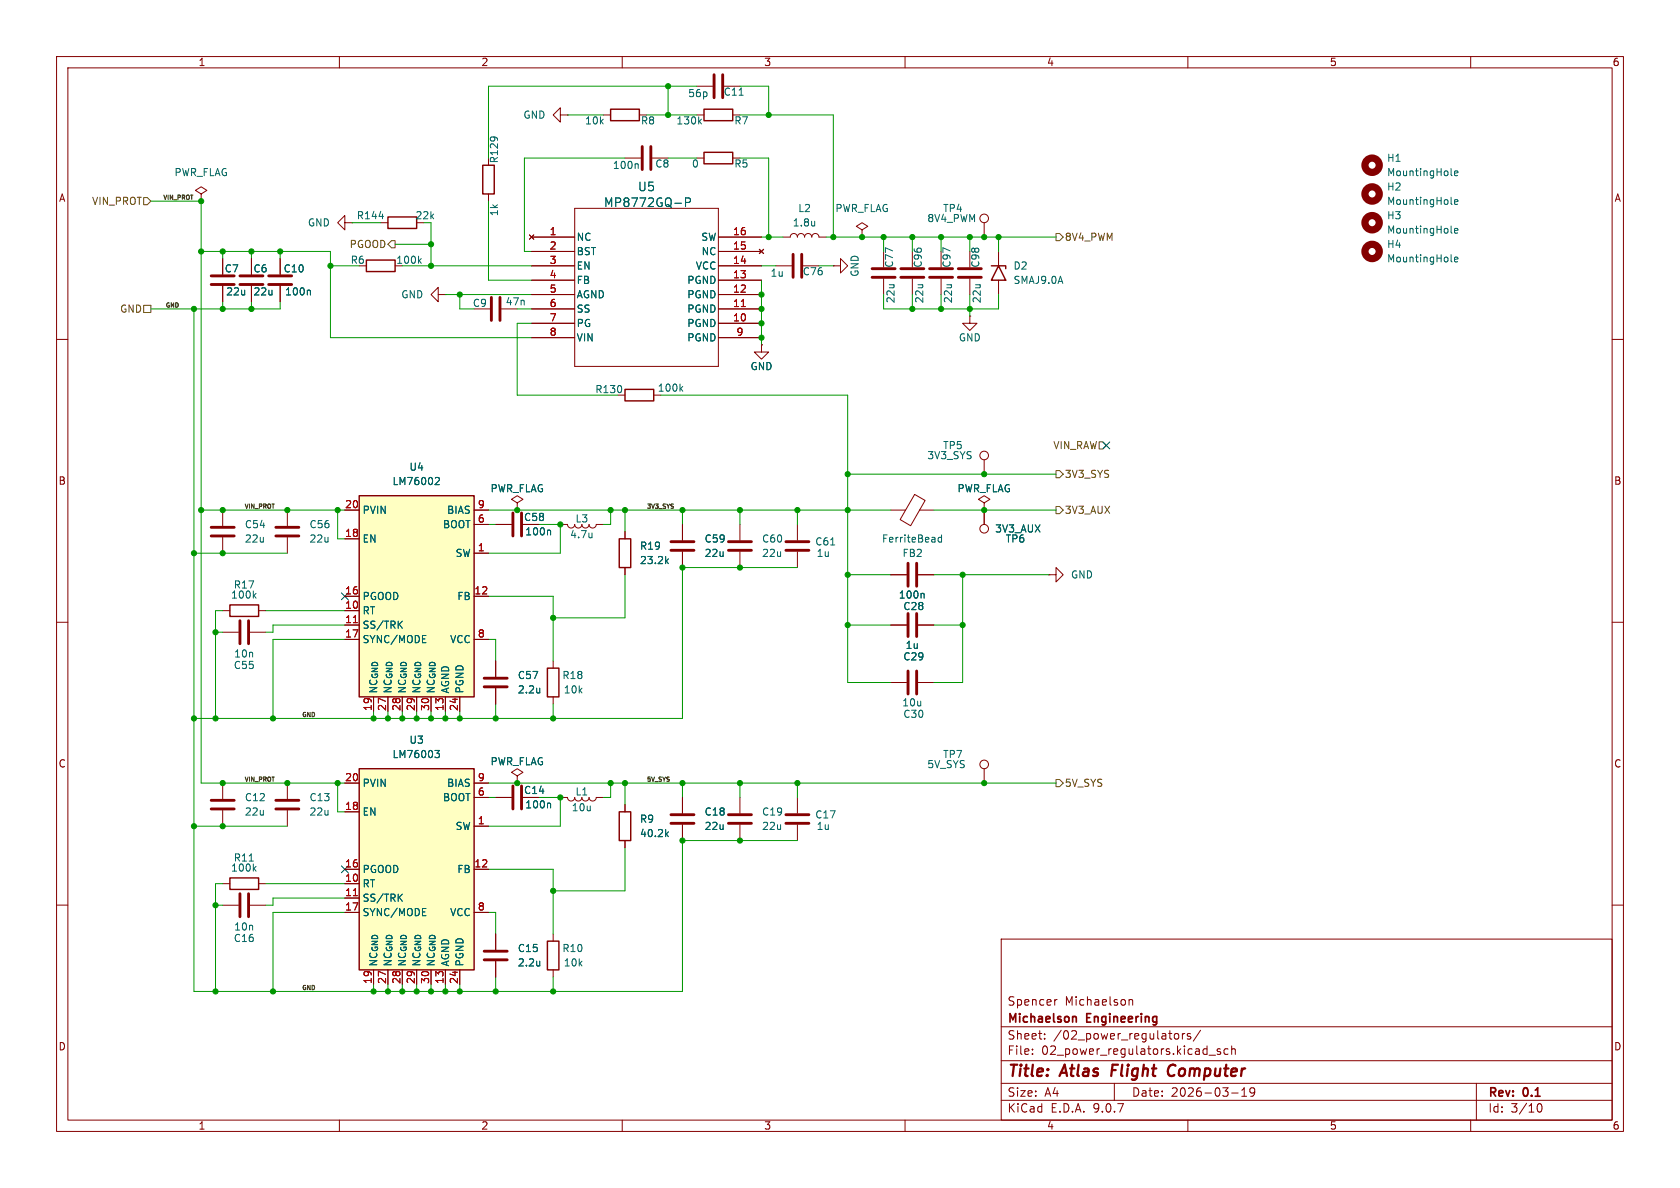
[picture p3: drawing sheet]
<svg xmlns="http://www.w3.org/2000/svg" width="297mm" height="210mm" viewBox="0 0 297 210" stroke-linecap="round" stroke-linejoin="round" font-family="sans-serif">
<g fill="none" stroke="#840000" stroke-width=".18">
<path d="M10 10h277v190h-277zM12 12h273v186h-273zM60 10v2M110 10v2M160 10v2M210 10v2M260 10v2M86.4 34.3v1.3M174 39.4v2.5M39.4 45.7v2.8M39.4 50.5v2.8M49.5 45.7v2.8"/>
<path d="M49.5 50.5v2.8M138.4 41.9h1.3a.64 .64 0 0 1 .6-.6 .64 .64 0 0 1 .7 .6 .64 .64 0 0 1 .6-.6 .64 .64 0 0 1 .6 .6 .64 .64 0 0 1 .7-.6 .64 .64 0 0 1 .6 .6 .64 .64 0 0 1 .6-.6 .64 .64 0 0 1 .7 .6h1.2M171.4 49.3v2.8M176.5 44.5v2.5M176.5 49.5v2.6M10 60h2M285 60h2M39.4 90.2v2.8M39.4 95v2.8M50.8 90.2v2.8M50.8 95v2.8M87.6 92.7h2.8"/>
<path d="M99.1 92.7h1.2a.64 .64 0 0 0 .7 .6 .64 .64 0 0 0 .6-.6 .64 .64 0 0 0 .6 .6 .64 .64 0 0 0 .7-.6 .64 .64 0 0 0 .6 .6 .64 .64 0 0 0 .6-.6 .64 .64 0 0 0 .7 .6 .64 .64 0 0 0 .6-.6h1.3M174 81.3v2.5M10 110h2M39.4 111.8h2.8M39.4 108h1.2M44.2 111.8h2.8M45.7 108h1.3M87.6 116.8v2.8M97.8 116.8v1.3M285 110h2M39.4 138.4v2.8M50.8 138.4v2.8"/>
<path d="M87.6 121.7v2.8M91.4 137.2l1.1-.7-1.1-.6-1 .6 1 .7v1.2M91.4 138.4h.1M97.8 123.2v1.3M39.4 143.3v2.8M50.8 143.3v2.8M110.5 142.2v1.3M110.5 148.6v1.3M120.6 141v2.8M120.6 145.8v2.8M10 160h2M87.6 165.1v2.8"/>
<path d="M87.6 169.9v2.8M177 166h108v32h-108zM186.9 176.7l-.3 .1-.1 .2M199.6 176.8l.2-.1 .4 .1v.9M199.6 176.7v1M285 160h2M60 198v2M110 198v2M160 198v2M177 194.5h108M177 191.5h108M177 187.5h108"/>
<path d="M177 181.5h108M182.5 186.3v.1M182.5 185.5v.1M184.7 183.6v.1M184.7 182.8v.1M197 191.5v3M207.7 182.8l.4-.1 .3 .3v.4l-.2 .2h-.5M209 182.7v1M209.5 182.7l-.3 .1-.2 .2M210 198v2M210.5 182.8l-.4-.1-.2 .2 .1 .2 .5 .2v.3h-.6M212.2 182.1l-1.2 2"/>
<path d="M213.7 186.5h1.2M215.7 185.5l-.3-.1-.2 .2v.2l.5 .2v.3h-.5M217.1 185.5l-.4-.1-.3 .3v.4l.1 .2h.6M217.7 185.5l.3-.1 .3 .1 .1 .9M217.7 184.9v1.5M217.7 193.2h1.2M219.5 193.8h.9M219.5 192.7l.5-.4v1.5M221 192.4v.5l.1 .3h.4l.3-.3M221.7 192.4a.99 .99 0 0 1-.3 1.4h-.3M260 198v2M261 191.5v6.5"/>
<path d="M271.7 195.7l.2-.5 .2-.1a.81 .81 0 0 1 .6 .6 .81 .81 0 0 1-.3 .8h-.4l-.3-.5"/>
<circle cx="174" cy="38.6" r=".76"/>
<circle cx="174" cy="80.5" r=".76"/>
</g>
<path d="M196.7 188.2l-.3 2M207.5 188.2a1.13 1.13 0 0 0-1 .7 1.13 1.13 0 0 0 .2 1.2l.3 .1 .5-.1" fill="none" stroke="#840000" stroke-width=".4"/>
<path d="M189.8 179.7l.4 .1 .1 .1v.8" fill="none" stroke="#840000" stroke-width=".3"/>
<g fill="none" stroke="#006464" stroke-width=".18">
<path d="M144 39.1v.8M144 39.8v.1M54.7 51.3l.2 .2v.6M256.5 46.1l.2 .2M257.1 45.9l.6-.1v-.3h-.4l-.2 .1 .1 .6h.5M97.2 93.7l.1 .2v.7M104.7 94.2v.9M104.7 94.9l-.1 .1M44.9 105.3l.4 .4M45.3 104.9l-.5 .5M95.4 121.7v.8M95.4 122.4h.1"/>
<path d="M117.8 147.4l.4 .5M118.2 147.1l-.5 .4M95.4 169.9v.9M95.4 170.6v.1"/>
</g>
<g fill="none" stroke="#840000" stroke-width=".51">
<path d="M37.3 48.8h4.1M37.3 50.3h4.1M47.5 48.8h4.1M47.5 50.3h4.1M169.4 47.5h4.1M169.4 49h4.1M37.3 93.2h4.1M37.3 94.7h4.1M48.8 93.2h4M48.8 94.7h4M90.7 90.7v4M92.2 90.7v4"/>
<path d="M42.4 109.7v4.1M43.9 109.7v4.1M85.6 119.9h4.1M85.6 121.4h4.1M37.3 141.5h4.1M37.3 143h4.1M48.8 141.5h4M48.8 143h4M118.6 144h4.1M118.6 145.5h4.1M85.6 168.1h4.1M85.6 169.7h4.1"/>
</g>
<path d="M85.3 29.2h2.1v5.1h-2.1zM175.3 47h2.5v.5M176.5 47l1.3 2.5h-2.5zM40.6 106.9h5.1v2.1h-5.1zM96.8 118.1h2v5.1h-2zM109.5 143.5h2v5.1h-2z" fill="none" stroke="#840000" stroke-width=".25"/>
<circle cx="242.6" cy="44.4" r="1.27" fill="none" stroke="#840000" stroke-width="1.3"/>
<path d="M63.5 87.6h20.3v35.6h-20.3z" fill="#ffffc2"/>
<path d="M63.5 87.6h20.3v35.6h-20.3zM109.5 95.3h2v5h-2zM40.6 155.2h5.1v2h-5.1zM96.8 166.4h2v5.1h-2z" fill="none" stroke="#840000" stroke-width=".25"/>
<g fill="none" stroke="#840000" stroke-width=".18">
<path d="M134.6 61v1.2h1.3l-1.3 1.3-1.3-1.3h1.3M134.6 61h.1M61 90.2h2.5M61 95.3h2.5M83.8 90.2h2.6M83.8 97.8h2.6M83.8 92.7h2.6M110.5 94v1.3M120.6 92.7v2.8M120.6 97.5v2.8M130.8 92.7v2.8M130.8 97.5v2.8"/>
<path d="M141 92.7v2.8M141 97.5v2.8M61 105.4h2.5M61 108h2.5M61 110.5h2.5M61 113h2.5M83.8 105.4h2.6M83.8 113h2.6M110.5 100.3v1.3M66 123.2v2.5M68.6 123.2v2.5M71.1 123.2v2.5"/>
<path d="M73.7 123.2v2.5M76.2 123.2v2.5M78.7 123.2v2.5M81.3 123.2v2.5M39.4 156.2h1.2M45.7 156.2h1.3M87.6 141h2.8M99.1 141h1.2a.64 .64 0 0 0 .7 .6 .64 .64 0 0 0 .6-.6 .64 .64 0 0 0 .6 .6 .64 .64 0 0 0 .7-.6 .64 .64 0 0 0 .6 .6 .64 .64 0 0 0 .6-.6 .64 .64 0 0 0 .7 .6 .64 .64 0 0 0 .6-.6h1.3M130.8 141v2.8M130.8 145.8v2.8M141 141v2.8M141 145.8v2.8"/>
<path d="M39.4 160h2.8M44.2 160h2.8M97.8 165.1v1.3M97.8 171.5v1.2"/>
</g>
<g fill="none" stroke="#006464" stroke-width=".18">
<path d="M256.5 30.9l.2 .2M256.5 36l.2 .1M257.1 30.6l.6-.1v-.2l-.4-.1-.2 .2 .1 .6h.5M257.1 35.7l.6-.1v-.2l-.4-.1-.2 .2 .1 .6h.5M256.5 41l.2 .2M257.1 40.8l.6-.1v-.3h-.4l-.2 .2 .1 .6h.5M77.1 84.4l.5 .1 .1 .3-.8 .9h.8M117.8 99.2l.4 .4M118.2 98.8l-.5 .5M146.9 96.3h.7M70.6 110.3l.5 .8M71.1 109.8l-.7 .7"/>
<path d="M74.7 112.3h.6M44.1 152.2h.7M44.9 153.5l.4 .5M45.3 153.1l-.5 .5M97.2 142l.1 .2v.6"/>
</g>
<path d="M62.5 110.1h.7" fill="none" stroke="#a90000" stroke-width=".18"/>
<g fill="none" stroke="#840000" stroke-width=".51">
<path d="M118.6 95.8h4.1M118.6 97.3h4.1M128.8 95.8h4M128.8 97.3h4M138.9 95.8h4.1M138.9 97.3h4.1M90.7 138.9v4.1M92.2 138.9v4.1M42.4 158v4.1M43.9 158v4.1M128.8 144h4M128.8 145.5h4"/>
<path d="M138.9 144h4.1M138.9 145.5h4.1"/>
</g>
<g fill="none" stroke="#840000" stroke-width="1.3">
<circle cx="242.6" cy="29.2" r="1.27"/>
<circle cx="242.6" cy="34.3" r="1.27"/>
<circle cx="242.6" cy="39.4" r="1.27"/>
</g>
<path d="M63.5 135.9h20.3v35.6h-20.3z" fill="#ffffc2"/>
<path d="M107.9 19.3h5.1v2h-5.1zM124.5 19.3h5v2h-5zM68.6 38.4h5.1v2h-5.1zM124.5 26.9h5v2.1h-5zM64.8 46h5v2h-5zM110.5 68.8h5.1v2.1h-5.1zM63.5 135.9h20.3v35.6h-20.3z" fill="none" stroke="#840000" stroke-width=".25"/>
<g fill="none" stroke="#840000" stroke-width=".18">
<path d="M123.2 15.2h2.8M35.6 34.3l1-.6-1-.7-1.1 .7 1.1 .6v1.3M35.6 35.6h.1M61 39.4v-1.3l-1.3 1.3 1.3 1.2v-1.2h1.2M62.2 39.4h.1M67.3 39.4h1.3M99.1 20.3v-1.2l-1.3 1.2 1.3 1.3v-1.3h1.2M100.3 20.3h.1M101.6 36.8h25.4v28h-25.4zM106.7 20.3h1.2M110.5 27.9h2.8M123.2 20.3h1.3"/>
<path d="M123.2 27.9h1.3M39.4 45.7v2.8M39.4 50.5v2.8M44.4 45.7v2.8M44.4 50.5v2.8M49.5 45.7v2.8M49.5 50.5v2.8M63.5 47h1.3M77.5 52.1v-1.3l-1.3 1.3 1.3 1.2v-1.2h1.2M78.7 52.1h.1M83.8 54.6h2.8M88.6 54.6h2.8"/>
<path d="M93.6 41.5l.8 .8M94 47h7.6M94 41.9h7.6M94 44.5h7.6M94 49.5h7.6M94 52.1h7.6M94 54.6h7.6M94 57.2h7.6M94 59.7h7.6M94.4 41.5l-.8 .8M127 47h7.6M127 41.9h7.6"/>
<path d="M127 44.5h7.6M127 49.5h7.6M127 52.1h7.6M127 54.6h7.6M127 57.2h7.6M127 59.7h7.6M134.2 44.1l.8 .7M135 44.1l-.8 .7M137.2 47h2.8M147.3 47h1.3v-1.3l1.3 1.3-1.3 1.3v-1.3M147.3 47h.1M152.4 40.6l1-.6-1-.6-1 .6 1 .6v1.3"/>
<path d="M152.4 41.9h.1M156.2 49.3v2.8M161.3 49.3v2.8M166.4 49.3v2.8M171.4 55.9v1.3h1.3l-1.3 1.2-1.2-1.2h1.2M171.4 55.9h.1M109.2 69.9h1.3M115.6 69.9h1.2M134.6 61h.1M61 90.2h2.5M61 95.3h2.5M83.8 90.2h2.6"/>
<path d="M83.8 97.8h2.6M83.8 92.7h2.6M87.6 92.7h2.8M91.4 88.9l1.1-.6-1.1-.7-1 .7 1 .6v1.3M91.4 90.2h.1M110.5 94v1.3M120.6 92.7v2.8M120.6 97.5v2.8M157.5 90.2h2.6M161.7 87.4l1.9 1.1-2.6 4.4-1.9-1.1zM162.6 90.2h2.5M174 88.9l1-.6-1-.7-1 .7 1 .6v1.3"/>
<path d="M174 90.2h.1M174 90.2v2.5M61 110.5h2.5M61 105.4h2.5M61 108h2.5M61 113h2.5M83.8 105.4h2.6M83.8 113h2.6M87.6 116.8v2.8M110.5 100.3v1.3M157.5 101.6h2.8M157.5 110.5h2.8"/>
<path d="M162.3 101.6h2.8M162.3 110.5h2.8M185.4 101.6h1.3v-1.3l1.3 1.3-1.3 1.3v-1.3M185.4 101.6h.1M61 138.4h2.5M66 123.2v2.5M68.6 123.2v2.5M71.1 123.2v2.5M73.7 123.2v2.5M76.2 123.2v2.5M78.7 123.2v2.5M81.3 123.2v2.5"/>
<path d="M83.8 138.4h2.6M87.6 121.7v2.8M91.4 138.4h.1M157.5 120.7h2.8M162.3 120.7h2.8M174 135.9v2.5M61 143.5h2.5M61 153.7h2.5M61 156.2h2.5M61 158.8h2.5M83.8 146.1h2.6M83.8 153.7h2.6"/>
<path d="M83.8 141h2.6M87.6 141h2.8M110.5 142.2v1.3M110.5 148.6v1.3M120.6 141v2.8M120.6 145.8v2.8M61 161.3h2.5M66 171.5v2.5M68.6 171.5v2.5M71.1 171.5v2.5M73.7 171.5v2.5M76.2 171.5v2.5"/>
<path d="M78.7 171.5v2.5M81.3 171.5v2.5M83.8 161.3h2.6M87.6 165.1v2.8M87.6 169.9v2.8"/>
<circle cx="174" cy="93.5" r=".76"/>
<circle cx="174" cy="135.1" r=".76"/>
</g>
<g fill="none" stroke="#006464" stroke-width=".18">
<path d="M130.7 16.8h.7M67 38.3h.8M112.6 28.9l.2 .2v.7M121.2 35.8l.7-.1 .2-.2-.1-.4-.2-.1h-.6v1.5M123.6 21.4l.4 .5M124 21.1l-.5 .5M54.7 51.3l.2 .2v.6M74.1 46.1l.4 .5M74.5 45.7l-.5 .5M120.3 68.7l.4 .5M120.7 68.3l-.5 .5M77.1 84.4l.5 .1 .1 .3-.8 .9h.8"/>
<path d="M97.2 93.7l.1 .2v.7M117.8 99.2l.4 .4M118.2 98.8l-.5 .5M166.5 94.6v1.2M166.5 95h-.4l-.3 .2 .2 .6h.5M70.6 110.3l.5 .8M71.1 109.8l-.7 .7M74.7 112.3h.6M163.2 104.9l.2 .2v.6M76.9 132.7h.8l-.4 .4 .3 .2 .1 .4-.3 .2h-.3M95.4 121.7v.8M95.4 122.4h.1"/>
<path d="M70.6 158.6l.5 .7M71.1 158.1l-.7 .7M97.2 142l.1 .2v.6M117.8 147.4l.4 .5M118.2 147.1l-.5 .4M74.7 160.6h.6M95.4 169.9v.9M95.4 170.6v.1"/>
</g>
<path d="M131.1 54.2h.7M62.5 110.1h.7M62.5 158.3h.7" fill="none" stroke="#a90000" stroke-width=".18"/>
<g fill="none" stroke="#840000" stroke-width=".51">
<path d="M126.2 13.2v4.1M127.8 13.2v4.1M113.5 25.9v4.1M115.1 25.9v4.1M42.4 48.8h4.1M42.4 50.3h4.1M86.9 52.6v4M88.4 52.6v4M140.2 45v4M141.7 45v4M154.2 47.5h4M154.2 49h4"/>
<path d="M159.3 47.5h4M159.3 49h4M164.3 47.5h4.1M164.3 49h4.1M160.5 99.6v4M162.1 99.6v4M160.5 108.5v4M160.5 118.6v4.1M162.1 108.5v4M162.1 118.6v4.1"/>
</g>
<path d="M25.4 34.9h.6l.7 .7-.7 .6h-.6zM25.4 54h1.3v1.2h-1.3zM69.2 42.5h.6v1.3h-.6l-.6-.6zM186.7 41.3h.6l.7 .6-.7 .6h-.6zM194.3 78.1h.6l.7 .6-.7 .7h-.6zM186.7 89.5h.6l.7 .7-.7 .6h-.6zM186.7 83.2h.6l.7 .6-.7 .7h-.6zM186.7 137.8h.6l.7 .6-.7 .7h-.6z" fill="none" stroke="#725600" stroke-width=".18"/>
<g fill="none" stroke="#009600" stroke-width=".18">
<path d="M118.1 15.2v5.1M123.2 15.2h-36.8v12.7M130.8 15.2h5.1v5.1M26.7 35.6h8.9v102.8h25.4M62.2 39.4h5.1M76.2 39.4v7.6M86.4 35.6v13.9h7.6M100.3 20.3h6.4M110.5 27.9h-17.8v16.6h1.3M114.3 20.3h8.9M118.1 27.9h5.1M130.8 20.3h16.5v21.6"/>
<path d="M130.8 27.9h5.1v14M34.3 54.6v120.7h86.3v-26.7h20.4M35.6 44.5h22.8v15.2h35.6M39.4 44.5v1.2M39.4 53.3v1.3M44.4 44.5v1.2M44.4 53.3v1.3M49.5 53.3v1.3h-22.8M49.5 44.5v1.2M58.4 47h5.1M69.8 43.2h6.4M71.1 47h22.9"/>
<path d="M78.7 52.1h15.3M81.3 52.1v2.5h2.5M91.4 54.6h2.6M94 57.2h-2.6v12.7h17.8M134.6 41.9h3.8M134.6 47h2.6M134.6 49.5v11.5M144.8 47h2.5M146 41.9h40.7M156.2 52.1v2.5h20.3v-2.5M156.2 41.9v2.6M161.3 41.9v2.6"/>
<path d="M161.3 52.1v2.5M166.4 41.9v2.6M166.4 52.1v2.5M171.4 41.9v2.6M171.4 52.1v3.8M176.5 41.9v2.6M116.8 69.9h33.1v50.8h7.6M34.3 97.8h16.5M35.6 90.2h25.4M59.7 90.2v5.1h1.3M86.4 92.7h1.2M86.4 90.2h71.1"/>
<path d="M95.2 92.7h3.9v5.1h-12.7M107.9 90.2v2.5h-1.2M110.5 90.2v3.8M120.6 90.2v2.5M130.8 90.2v2.5M141 90.2v2.5M149.9 83.8h36.8M165.1 90.2h21.6M38.1 111.8h1.3M39.4 108h-1.3v19M47 108h14M61 110.5h-12.7v1.3h-1.3"/>
<path d="M61 113h-12.7v14M86.4 105.4h11.4v11.4M86.4 113h1.2v3.8M110.5 101.6v7.6h-12.7M141 100.3h-20.4v26.7h-86.3M149.9 110.5h7.6M149.9 101.6h7.6M165.1 110.5h5.1M165.1 101.6h20.3M170.2 101.6v19.1h-5.1M59.7 138.4v5.1h1.3M66 125.7v1.3"/>
<path d="M68.6 125.7v1.3M71.1 125.7v1.3M73.7 125.7v1.3M76.2 125.7v1.3M78.7 125.7v1.3M81.3 125.7v1.3M86.4 138.4h100.3M87.6 124.5v2.5M97.8 124.5v2.5M107.9 138.4v2.6h-1.2M110.5 138.4v3.8M120.6 138.4v2.6"/>
<path d="M130.8 138.4v2.6M141 138.4v2.6M34.3 146.1h16.5M39.4 156.2h-1.3v19.1M47 156.2h14M61 158.8h-12.7v1.2h-1.3M86.4 141h1.2M86.4 153.7h11.4v11.4M95.2 141h3.9v5.1h-12.7M110.5 149.9v7.6h-12.7M38.1 160h1.3M61 161.3h-12.7v14"/>
<path d="M66 174v1.3M68.6 174v1.3M71.1 174v1.3M73.7 174v1.3M76.2 174v1.3M78.7 174v1.3M81.3 174v1.3M86.4 161.3h1.2v3.8M87.6 172.7v2.6M97.8 172.7v2.6"/>
</g>
<path d="M195 78.1l1.2 1.2M196.2 78.1l-1.2 1.2M60.4 104.8l1.2 1.2M61.6 104.8l-1.2 1.2M60.4 153.1l1.2 1.2M61.6 153.1l-1.2 1.2" fill="none" stroke="#000084" stroke-width=".18"/>
<g fill="#009600" stroke="#009600" stroke-width=".18">
<circle cx="78.7" cy="175.3" r=".46"/>
<circle cx="76.2" cy="175.3" r=".46"/>
<circle cx="68.6" cy="175.3" r=".46"/>
<circle cx="71.1" cy="175.3" r=".46"/>
<circle cx="73.7" cy="175.3" r=".46"/>
<circle cx="66" cy="175.3" r=".46"/>
<circle cx="48.3" cy="175.3" r=".46"/>
<circle cx="78.7" cy="127" r=".46"/>
<circle cx="76.2" cy="127" r=".46"/>
<circle cx="99.1" cy="141" r=".46"/>
<circle cx="107.9" cy="138.4" r=".46"/>
<circle cx="97.8" cy="157.5" r=".46"/>
<circle cx="97.8" cy="175.3" r=".46"/>
<circle cx="81.3" cy="175.3" r=".46"/>
<circle cx="87.6" cy="175.3" r=".46"/>
<circle cx="110.5" cy="138.4" r=".46"/>
<circle cx="81.3" cy="127" r=".46"/>
<circle cx="97.8" cy="127" r=".46"/>
<circle cx="120.6" cy="138.4" r=".46"/>
<circle cx="120.6" cy="148.6" r=".46"/>
<circle cx="91.4" cy="138.4" r=".46"/>
<circle cx="130.8" cy="138.4" r=".46"/>
<circle cx="141" cy="138.4" r=".46"/>
<circle cx="130.8" cy="148.6" r=".46"/>
<circle cx="97.8" cy="109.2" r=".46"/>
<circle cx="66" cy="127" r=".46"/>
<circle cx="68.6" cy="127" r=".46"/>
<circle cx="48.3" cy="127" r=".46"/>
<circle cx="38.1" cy="127" r=".46"/>
<circle cx="38.1" cy="111.8" r=".46"/>
<circle cx="34.3" cy="97.8" r=".46"/>
<circle cx="73.7" cy="127" r=".46"/>
<circle cx="34.3" cy="127" r=".46"/>
<circle cx="39.4" cy="97.8" r=".46"/>
<circle cx="71.1" cy="127" r=".46"/>
<circle cx="50.8" cy="90.2" r=".46"/>
<circle cx="59.7" cy="90.2" r=".46"/>
<circle cx="35.6" cy="90.2" r=".46"/>
<circle cx="39.4" cy="90.2" r=".46"/>
<circle cx="34.3" cy="54.6" r=".46"/>
<circle cx="39.4" cy="54.6" r=".46"/>
<circle cx="44.4" cy="54.6" r=".46"/>
<circle cx="35.6" cy="44.5" r=".46"/>
<circle cx="39.4" cy="44.5" r=".46"/>
<circle cx="35.6" cy="35.6" r=".46"/>
<circle cx="39.4" cy="138.4" r=".46"/>
<circle cx="39.4" cy="146.1" r=".46"/>
<circle cx="34.3" cy="146.1" r=".46"/>
<circle cx="38.1" cy="160" r=".46"/>
<circle cx="50.8" cy="138.4" r=".46"/>
<circle cx="59.7" cy="138.4" r=".46"/>
<circle cx="38.1" cy="175.3" r=".46"/>
<circle cx="87.6" cy="127" r=".46"/>
<circle cx="99.1" cy="92.7" r=".46"/>
<circle cx="120.6" cy="100.3" r=".46"/>
<circle cx="91.4" cy="90.2" r=".46"/>
<circle cx="81.3" cy="52.1" r=".46"/>
<circle cx="44.4" cy="44.5" r=".46"/>
<circle cx="76.2" cy="47" r=".46"/>
<circle cx="76.2" cy="43.2" r=".46"/>
<circle cx="49.5" cy="44.5" r=".46"/>
<circle cx="58.4" cy="47" r=".46"/>
<circle cx="130.8" cy="90.2" r=".46"/>
<circle cx="141" cy="90.2" r=".46"/>
<circle cx="107.9" cy="90.2" r=".46"/>
<circle cx="110.5" cy="90.2" r=".46"/>
<circle cx="120.6" cy="90.2" r=".46"/>
<circle cx="149.9" cy="83.8" r=".46"/>
<circle cx="130.8" cy="100.3" r=".46"/>
<circle cx="149.9" cy="110.5" r=".46"/>
<circle cx="149.9" cy="90.2" r=".46"/>
<circle cx="149.9" cy="101.6" r=".46"/>
<circle cx="174" cy="138.4" r=".46"/>
<circle cx="170.2" cy="110.5" r=".46"/>
<circle cx="170.2" cy="101.6" r=".46"/>
<circle cx="166.4" cy="41.9" r=".46"/>
<circle cx="161.3" cy="41.9" r=".46"/>
<circle cx="161.3" cy="54.6" r=".46"/>
<circle cx="166.4" cy="54.6" r=".46"/>
<circle cx="156.2" cy="41.9" r=".46"/>
<circle cx="152.4" cy="41.9" r=".46"/>
<circle cx="134.6" cy="59.7" r=".46"/>
<circle cx="134.6" cy="57.2" r=".46"/>
<circle cx="171.4" cy="54.6" r=".46"/>
<circle cx="147.3" cy="41.9" r=".46"/>
<circle cx="135.9" cy="41.9" r=".46"/>
<circle cx="135.9" cy="20.3" r=".46"/>
<circle cx="118.1" cy="20.3" r=".46"/>
<circle cx="118.1" cy="15.2" r=".46"/>
<circle cx="134.6" cy="54.6" r=".46"/>
<circle cx="134.6" cy="52.1" r=".46"/>
<circle cx="176.5" cy="41.9" r=".46"/>
<circle cx="171.4" cy="41.9" r=".46"/>
<circle cx="174" cy="83.8" r=".46"/>
<circle cx="174" cy="90.2" r=".46"/>
<circle cx="174" cy="41.9" r=".46"/>
</g>
<g font-size="2.8" fill="#840000">
<text x="178" y="190.9">Title:</text>
<text x="187.7" y="190.9">Atlas</text>
<text x="197.3" y="190.9">Flight</text>
<text x="208.1" y="190.9">Computer</text>
</g>
<g font-size="2.1" fill="#006464">
<text x="112.7" y="34">U5</text>
<text x="106.7" y="36.8">MP8772GQ-P</text>
</g>
<g font-size="2.1" fill="#840000">
<text x="178" y="178">Spencer</text>
<text x="188.2" y="178">Michaelson</text>
<text x="178" y="184">Sheet:</text>
<text x="178" y="181.2">Michaelson</text>
<text x="186.2" y="184">/02_power_regulators/</text>
<text x="192.2" y="181.2">Engineering</text>
<text x="178" y="186.7">File:</text>
<text x="184.1" y="186.7">02_power_regulators.kicad_sch</text>
<text x="178" y="196.9">KiCad</text>
<text x="178" y="194.1">Size:</text>
<text x="184.7" y="194.1">A4</text>
<text x="185.7" y="196.9">E.D.A.</text>
<text x="193.3" y="196.9">9.0.7</text>
<text x="200" y="194.1">Date:</text>
<text x="207" y="194.1">2026-03-19</text>
<text x="263" y="194.3">Rev:</text>
<text x="263" y="196.9">Id:</text>
<text x="267.1" y="196.9">3/10</text>
<text x="269.4" y="194.3">0.1</text>
</g>
<g font-size="1.8" fill="#840000">
<text x="35" y="11.9">1</text>
<text x="85" y="11.9">2</text>
<text x="135" y="11.9">3</text>
<text x="185" y="11.9">4</text>
<text x="235" y="11.9">5</text>
<text x="285" y="11.9">6</text>
<text x="10.3" y="35.9">A</text>
<text x="285.3" y="35.9">A</text>
<text x="10.3" y="85.9">B</text>
<text x="285.3" y="85.9">B</text>
<text x="92.5" y="92.3">C58</text>
<text x="10.3" y="135.9">C</text>
<text x="285.3" y="135.9">C</text>
<text x="92.5" y="140.6">C14</text>
<text x="10.3" y="185.9">D</text>
<text x="285.3" y="185.9">D</text>
<text x="35" y="199.9">1</text>
<text x="85" y="199.9">2</text>
<text x="135" y="199.9">3</text>
<text x="185" y="199.9">4</text>
<text x="235" y="199.9">5</text>
<text x="285" y="199.9">6</text>
</g>
<g font-size="1.8" fill="#006464">
<text x="121.6" y="17.4">56p</text>
<text x="127.8" y="17.1">C11</text>
<text x="92.4" y="21.2">GND</text>
<text x="103.3" y="22.2">10k</text>
<text x="113.2" y="22.2">R8</text>
<text x="119.5" y="22.2">130k</text>
<text x="129.7" y="22.2">R7</text>
<text x="88.2" y="29" transform="rotate(-90 88.2 29)">R129</text>
<text x="115.8" y="29.8">C8</text>
<text x="122.2" y="29.8">0</text>
<text x="129.7" y="29.8">R5</text>
<text x="245.1" y="28.8">H1</text>
<text x="30.7" y="31.3">PWR_FLAG</text>
<text x="108.3" y="30.1">100n</text>
<text x="245.1" y="31.3">MountingHole</text>
<text x="245.1" y="33.9">H2</text>
<text x="54.3" y="40.2">GND</text>
<text x="63" y="39">R144</text>
<text x="88.2" y="38.3" transform="rotate(-90 88.2 38.3)">1k</text>
<text x="140.1" y="40.2">1.8u</text>
<text x="141" y="37.7">L2</text>
<text x="147.6" y="37.7">PWR_FLAG</text>
<text x="163.8" y="39.5">8V4_PWM</text>
<text x="166.6" y="37.7">TP4</text>
<text x="245.1" y="39">H3</text>
<text x="245.1" y="41.5">MountingHole</text>
<text x="245.1" y="36.4">MountingHole</text>
<text x="61.9" y="46.8">R6</text>
<text x="70" y="46.8">100k</text>
<text x="101.9" y="42.8">NC</text>
<text x="101.9" y="45.3">BST</text>
<text x="101.9" y="47.9">EN</text>
<text x="122.9" y="47.9">VCC</text>
<text x="123.9" y="42.8">SW</text>
<text x="123.9" y="45.3">NC</text>
<text x="158.1" y="47.4" transform="rotate(-90 158.1 47.4)">C77</text>
<text x="163.2" y="47.4" transform="rotate(-90 163.2 47.4)">C96</text>
<text x="168.2" y="47.4" transform="rotate(-90 168.2 47.4)">C97</text>
<text x="173.3" y="47.4" transform="rotate(-90 173.3 47.4)">C98</text>
<text x="179.1" y="47.9">D2</text>
<text x="245.1" y="44">H4</text>
<text x="245.1" y="46.6">MountingHole</text>
<text x="39.6" y="48.4">C7</text>
<text x="39.9" y="52.4">22u</text>
<text x="44.7" y="48.4">C6</text>
<text x="44.7" y="52.4">22u</text>
<text x="50" y="48.4">C10</text>
<text x="50.3" y="52.4">100n</text>
<text x="70.8" y="52.9">GND</text>
<text x="101.9" y="50.4">FB</text>
<text x="101.9" y="52.9">AGND</text>
<text x="121.4" y="50.4">PGND</text>
<text x="121.4" y="52.9">PGND</text>
<text x="136.1" y="49.1">1u</text>
<text x="141.8" y="48.9">C76</text>
<text x="152" y="49" transform="rotate(-90 152 49)">GND</text>
<text x="158.3" y="53.7" transform="rotate(-90 158.3 53.7)">22u</text>
<text x="163.4" y="53.7" transform="rotate(-90 163.4 53.7)">22u</text>
<text x="168.5" y="53.7" transform="rotate(-90 168.5 53.7)">22u</text>
<text x="173.6" y="53.7" transform="rotate(-90 173.6 53.7)">22u</text>
<text x="179.1" y="50.4">SMAJ9.0A</text>
<text x="83.5" y="54.5">C9</text>
<text x="89.3" y="54.2">47n</text>
<text x="101.9" y="55.5">SS</text>
<text x="101.9" y="58">PG</text>
<text x="121.4" y="55.5">PGND</text>
<text x="121.4" y="58">PGND</text>
<text x="101.9" y="60.6">VIN</text>
<text x="121.4" y="60.6">PGND</text>
<text x="132.6" y="65.6">GND</text>
<text x="169.4" y="60.6">GND</text>
<text x="105.1" y="69.7">R130</text>
<text x="116.2" y="69.4">100k</text>
<text x="72.3" y="83.4">U4</text>
<text x="163.8" y="81.4">3V3_SYS</text>
<text x="166.6" y="79.6">TP5</text>
<text x="69.3" y="86">LM76002</text>
<text x="86.6" y="87.2">PWR_FLAG</text>
<text x="169.2" y="87.2">PWR_FLAG</text>
<text x="43.2" y="93.6">C54</text>
<text x="54.6" y="93.6">C56</text>
<text x="64" y="91">PVIN</text>
<text x="78.2" y="93.6">BOOT</text>
<text x="78.9" y="91">BIAS</text>
<text x="92.8" y="94.8">100n</text>
<text x="100.7" y="95.4">4.7u</text>
<text x="101.6" y="92.6">L3</text>
<text x="175.8" y="94.3">3V3_AUX</text>
<text x="43.2" y="96.1">22u</text>
<text x="54.6" y="96.1">22u</text>
<text x="64" y="96.1">EN</text>
<text x="80.4" y="98.7">SW</text>
<text x="113" y="97.4">R19</text>
<text x="113" y="99.9">23.2k</text>
<text x="124.5" y="96.1">C59</text>
<text x="124.5" y="98.7">22u</text>
<text x="134.6" y="96.1">C60</text>
<text x="134.6" y="98.7">22u</text>
<text x="144" y="96.6">C61</text>
<text x="144.3" y="98.7">1u</text>
<text x="155.8" y="96.1">FerriteBead</text>
<text x="159.5" y="98.7">FB2</text>
<text x="177.7" y="96.1">TP6</text>
<text x="40.8" y="106">100k</text>
<text x="41.2" y="104.2">R17</text>
<text x="64" y="106.3">PGOOD</text>
<text x="80.8" y="106.3">FB</text>
<text x="158.8" y="106">100n</text>
<text x="189.2" y="102.5">GND</text>
<text x="64" y="108.8">RT</text>
<text x="64" y="111.4">SS/TRK</text>
<text x="64" y="113.9">SYNC/MODE</text>
<text x="79.5" y="113.9">VCC</text>
<text x="159.6" y="108.1">C28</text>
<text x="41.2" y="118.5">C55</text>
<text x="41.3" y="116.4">10n</text>
<text x="159.6" y="116.9">C29</text>
<text x="160" y="114.9">1u</text>
<text x="66.9" y="122.7" transform="rotate(-90 66.9 122.7)">NC_{GND}</text>
<text x="69.4" y="122.7" transform="rotate(-90 69.4 122.7)">NC_{GND}</text>
<text x="72" y="122.7" transform="rotate(-90 72 122.7)">NC_{GND}</text>
<text x="74.5" y="122.7" transform="rotate(-90 74.5 122.7)">NC_{GND}</text>
<text x="77.1" y="122.7" transform="rotate(-90 77.1 122.7)">NC_{GND}</text>
<text x="79.6" y="122.7" transform="rotate(-90 79.6 122.7)">AGND</text>
<text x="82.1" y="122.7" transform="rotate(-90 82.1 122.7)">PGND</text>
<text x="91.4" y="120.2">C57</text>
<text x="91.4" y="122.8">2.2u</text>
<text x="99.3" y="120.2">R18</text>
<text x="99.6" y="122.8">10k</text>
<text x="159.4" y="125.1">10u</text>
<text x="72.3" y="131.7">U3</text>
<text x="159.6" y="127.1">C30</text>
<text x="69.3" y="134.2">LM76003</text>
<text x="86.6" y="135.5">PWR_FLAG</text>
<text x="163.8" y="136">5V_SYS</text>
<text x="166.6" y="134.2">TP7</text>
<text x="43.2" y="141.8">C12</text>
<text x="54.6" y="141.8">C13</text>
<text x="64" y="139.3">PVIN</text>
<text x="78.2" y="141.8">BOOT</text>
<text x="78.9" y="139.3">BIAS</text>
<text x="92.8" y="143.1">100n</text>
<text x="101" y="143.6">10u</text>
<text x="101.6" y="140.8">L1</text>
<text x="43.2" y="144.4">22u</text>
<text x="54.6" y="144.4">22u</text>
<text x="64" y="144.4">EN</text>
<text x="80.4" y="146.9">SW</text>
<text x="113" y="145.6">R9</text>
<text x="113" y="148.2">40.2k</text>
<text x="124.5" y="144.4">C18</text>
<text x="124.5" y="146.9">22u</text>
<text x="134.6" y="144.4">C19</text>
<text x="134.6" y="146.9">22u</text>
<text x="144" y="144.9">C17</text>
<text x="144.3" y="146.9">1u</text>
<text x="40.8" y="154.3">100k</text>
<text x="41.2" y="152.5">R11</text>
<text x="64" y="154.5">PGOOD</text>
<text x="80.8" y="154.5">FB</text>
<text x="64" y="157.1">RT</text>
<text x="64" y="159.6">SS/TRK</text>
<text x="41.2" y="166.7">C16</text>
<text x="41.3" y="164.7">10n</text>
<text x="64" y="162.2">SYNC/MODE</text>
<text x="79.5" y="162.2">VCC</text>
<text x="66.9" y="170.9" transform="rotate(-90 66.9 170.9)">NC_{GND}</text>
<text x="69.4" y="170.9" transform="rotate(-90 69.4 170.9)">NC_{GND}</text>
<text x="72" y="170.9" transform="rotate(-90 72 170.9)">NC_{GND}</text>
<text x="74.5" y="170.9" transform="rotate(-90 74.5 170.9)">NC_{GND}</text>
<text x="77.1" y="170.9" transform="rotate(-90 77.1 170.9)">NC_{GND}</text>
<text x="79.6" y="170.9" transform="rotate(-90 79.6 170.9)">AGND</text>
<text x="82.1" y="170.9" transform="rotate(-90 82.1 170.9)">PGND</text>
<text x="91.4" y="168.5">C15</text>
<text x="91.4" y="171">2.2u</text>
<text x="99.3" y="168.5">R10</text>
<text x="99.6" y="171">10k</text>
</g>
<g font-size="1.8" fill="#725600">
<text x="16.2" y="36.4">VIN_PROT</text>
<text x="61.7" y="44">PGOOD</text>
<text x="188.2" y="42.8">8V4_PWM</text>
<text x="21.1" y="55.5">GND</text>
<text x="186.1" y="79.6">VIN_RAW</text>
<text x="188.2" y="84.7">3V3_SYS</text>
<text x="188.2" y="91">3V3_AUX</text>
<text x="188.2" y="139.3">5V_SYS</text>
</g>
<text font-size="1.8" fill="#009600" x="73.4" y="39">22k</text>
<g font-size="1.8" fill="#a90000">
<text x="97.1" y="41.7">1</text>
<text x="129.5" y="41.7">16</text>
<text x="97.1" y="44.2">2</text>
<text x="97.1" y="46.7">3</text>
<text x="129.5" y="44.2">15</text>
<text x="129.5" y="46.7">14</text>
<text x="97.1" y="49.3">4</text>
<text x="97.1" y="51.8">5</text>
<text x="129.5" y="49.3">13</text>
<text x="129.5" y="51.8">12</text>
<text x="97.1" y="54.4">6</text>
<text x="97.1" y="56.9">7</text>
<text x="97.1" y="59.4">8</text>
<text x="129.5" y="54.4">11</text>
<text x="129.5" y="56.9">10</text>
<text x="130.1" y="59.4">9</text>
<text x="60.9" y="89.9">20</text>
<text x="84.4" y="89.9">9</text>
<text x="60.9" y="95">18</text>
<text x="84.4" y="92.5">6</text>
<text x="84.4" y="97.5">1</text>
<text x="60.9" y="105.2">16</text>
<text x="60.9" y="107.7">10</text>
<text x="83.8" y="105.2">12</text>
<text x="60.9" y="110.2">11</text>
<text x="60.9" y="112.8">17</text>
<text x="84.4" y="112.8">8</text>
<text x="65.8" y="125.8" transform="rotate(-90 65.8 125.8)">19</text>
<text x="68.3" y="125.8" transform="rotate(-90 68.3 125.8)">27</text>
<text x="70.9" y="125.8" transform="rotate(-90 70.9 125.8)">28</text>
<text x="73.4" y="125.8" transform="rotate(-90 73.4 125.8)">29</text>
<text x="75.9" y="125.8" transform="rotate(-90 75.9 125.8)">30</text>
<text x="78.5" y="125.8" transform="rotate(-90 78.5 125.8)">13</text>
<text x="81" y="125.8" transform="rotate(-90 81 125.8)">24</text>
<text x="60.9" y="138.2">20</text>
<text x="60.9" y="143.3">18</text>
<text x="84.4" y="138.2">9</text>
<text x="84.4" y="140.7">6</text>
<text x="84.4" y="145.8">1</text>
<text x="60.9" y="153.4">16</text>
<text x="60.9" y="156">10</text>
<text x="83.8" y="153.4">12</text>
<text x="60.9" y="158.5">11</text>
<text x="60.9" y="161">17</text>
<text x="84.4" y="161">8</text>
<text x="65.8" y="174" transform="rotate(-90 65.8 174)">19</text>
<text x="68.3" y="174" transform="rotate(-90 68.3 174)">27</text>
<text x="70.9" y="174" transform="rotate(-90 70.9 174)">28</text>
<text x="73.4" y="174" transform="rotate(-90 73.4 174)">29</text>
<text x="75.9" y="174" transform="rotate(-90 75.9 174)">30</text>
<text x="78.5" y="174" transform="rotate(-90 78.5 174)">13</text>
<text x="81" y="174" transform="rotate(-90 81 174)">24</text>
</g>
<g font-size="1.1" fill="#0f0f0f">
<text x="28.7" y="35.4">VIN_PROT</text>
<text x="29.1" y="54.4">GND</text>
<text x="43.2" y="90">VIN_PROT</text>
<text x="114.3" y="90">3V3_SYS</text>
<text x="53.3" y="126.8">GND</text>
<text x="43.2" y="138.2">VIN_PROT</text>
<text x="114.3" y="138.2">5V_SYS</text>
<text x="53.3" y="175.1">GND</text>
</g>
</svg>
